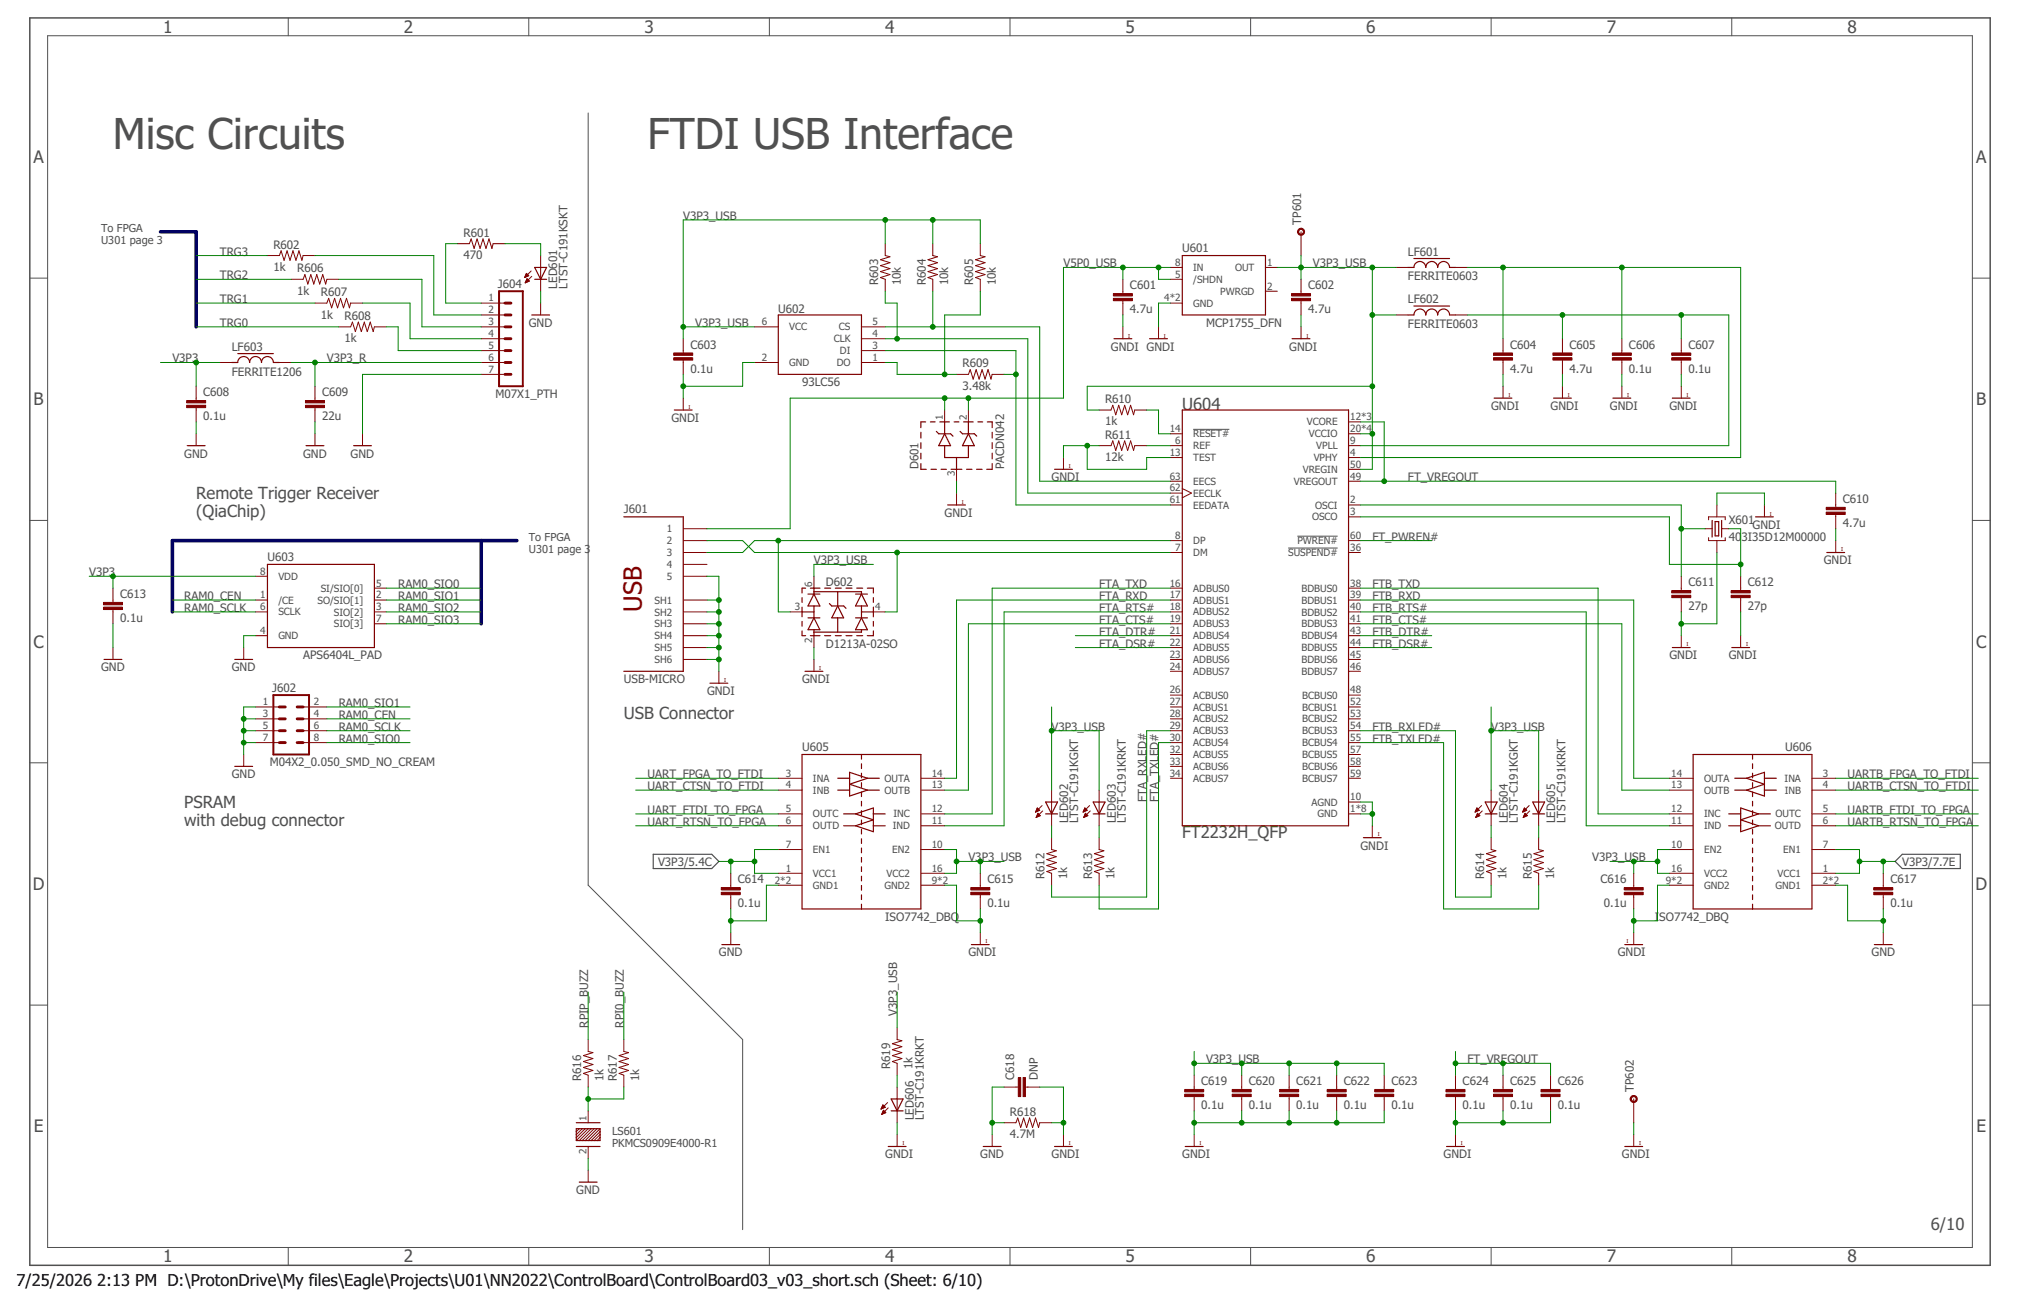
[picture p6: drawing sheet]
<svg xmlns="http://www.w3.org/2000/svg" width="432mm" height="279mm" viewBox="0 0 432 279" stroke-linecap="round" stroke-linejoin="round" font-family="sans-serif">
<path d="M6.4 3.8h419v266.7h-419z" fill="none" stroke="#505050" stroke-width=".32"/>
<g fill="none" stroke="#505050" stroke-width=".21">
<path d="M10.2 7.6h411.4v259.1h-411.4zM61.6 3.8v3.8M113 3.8v3.8M164.5 3.8v3.8M215.9 3.8v3.8M267.3 3.8v3.8M318.7 3.8v3.8M370.2 3.8v3.8M125.7 24.2v165l33 33v40.7M6.4 59.5h3.8M421.6 59.5h3.8M255.1 91.8h7.7"/>
<path d="M6.4 111.3h3.8M275.4 117.2h10.5M277.3 114.6h8.6M421.6 111.3h3.8M6.4 163.1h3.8M421.6 163.1h3.8M6.4 214.9h3.8M421.6 214.9h3.8M61.6 266.7v3.8M113 266.7v3.8M164.5 266.7v3.8M215.9 266.7v3.8"/>
<path d="M267.3 266.7v3.8M318.7 266.7v3.8M370.2 266.7v3.8"/>
</g>
<path d="M139.6 182.6h12.5l1.6 1.5-1.6 1.6h-12.5zM406.6 182.6h12.4v3.1h-12.4l-1.5-1.6z" fill="none" stroke="#505050" stroke-width=".25"/>
<g fill="none" stroke="#800000" stroke-width=".25">
<path d="M114.3 57.2h2.5l-1.2 2.5zM114.3 59.7h2.5M252.7 54.6h17.8v12.7h-17.8zM301 57.2h1.2a1.27 1.27 0 0 1 1.3-1.3 1.27 1.27 0 0 1 1.3 1.3 1.27 1.27 0 0 1 1.2-1.3 1.27 1.27 0 0 1 1.3 1.3 1.27 1.27 0 0 1 1.3-1.3 1.27 1.27 0 0 1 1.3 1.3h1.2M302.2 55.3h7.7M49.6 77.5h1.2a1.27 1.27 0 0 1 1.3-1.3 1.27 1.27 0 0 1 1.3 1.3 1.27 1.27 0 0 1 1.2-1.3 1.27 1.27 0 0 1 1.3 1.3 1.27 1.27 0 0 1 1.3-1.3 1.27 1.27 0 0 1 1.2 1.3h1.3M50.8 75.6h7.6M113.7 67.3h3.8M166.4 67.3h17.7v12.7h-17.7zM238.1 72.4h3.8M245.7 72.4h3.9M276.2 72.4h3.8"/>
<path d="M301 67.3h1.2a1.27 1.27 0 0 1 1.3-1.2 1.27 1.27 0 0 1 1.3 1.2 1.27 1.27 0 0 1 1.2-1.2 1.27 1.27 0 0 1 1.3 1.2 1.27 1.27 0 0 1 1.3-1.2 1.27 1.27 0 0 1 1.3 1.2h1.2M302.2 65.4h7.7M40 95.3h3.8M65.4 95.3h3.8M75.6 95.3h3.8M144.1 87.7h3.9M196.8 92.4v1.2M196.8 94.6v1.3M196.8 96.9v1.2M196.8 99.1v1.2h1.2M197.9 90.2h-1.1v1.2M198.9 90.2h1"/>
<path d="M200.2 92.2l.5 .5h2.5l.5 .5M200.9 90.2h2M201.9 92.7l1.3 2.6h-2.5zM201.9 90.2v2.5M201.9 95.3v2.5h5.1v-2.5M204 90.2h1M204.5 97.8v2.5M205.2 92.2l.5 .5h2.6l.5 .5M206 90.2h2M207 92.7l1.3 2.6h-2.6zM207 90.2v2.5M209 90.2h1.1"/>
<path d="M211.1 90.2h1v1.2M212.1 99.1v1.2h-1.2M212.1 92.4v1.2M212.1 94.6v1.3M212.1 96.9v1.2M252.7 87.7h35.6v88.8h-35.6zM319.4 85.1h3.8M332.1 85.1h3.8M344.8 85.1h3.8M357.5 85.1h3.8M133.3 110.5h12.7v33h-12.7M199 100.3h1.2"/>
<path d="M201.2 100.3h1.1M202.6 107.9h3.8M203.3 100.3h2.3M206.6 100.3h1.2M208.8 100.3h1.1M225.4 100.3h3.8M366 111.3v3.5M366.6 111.5h.8v3.1h-.8zM368 111.3v3.5M375.3 110.5h3.8M390.5 118.1h3.8M57.2 120.6h22.8v17.8h-22.8z"/>
<path d="M171.4 127.8v1M171.4 129.8v2M171.4 132.8v1.1M171.4 134.9v1h.8M171.4 130.8h2.6M172.2 125.7h-.8v1.1M172.7 132.1h2.6M172.7 127h2.6M173.2 135.9h2.1M173.2 125.7h2.1M174 126.5h10.1v.5M174 127l1.3 2.5h-2.6z"/>
<path d="M174 132.1l1.3 2.5h-2.6zM174 125.7v1.3M174 129.5v2.6M174 134.6v1.3M176.3 135.9h1.3M176.3 125.7h1.3M177.3 129l.5 .5h2.5l.5 .5M178.6 135.9h1.2M178.6 125.7h1.2M179.1 129.5l1.2 2.6h-2.5zM179.1 126.5v3M179.1 132.1v3"/>
<path d="M180.8 135.9h1.3M180.8 125.7h1.3M182.9 132.1h2.5M182.9 127h2.5M183.1 135.9h1.3M183.1 125.7h1.3M184.1 129.5v2.6M184.1 134.6v.5h-10.1M184.1 127l1.3 2.5h-2.5zM184.1 132.1l1.3 2.5h-2.5zM184.1 130.8h2.6M185.4 125.7h1.3v1.1"/>
<path d="M186.7 127.8v1M186.7 129.8v2M186.7 132.8v1.1M186.7 134.9v1h-1.3M357.5 138.4h3.8M370.2 138.4h3.8M22.2 141h3.9M50.2 141h3.8M151.8 146h3.8M172.1 143.5h3.8M50.2 163.8h3.8M171.4 161.3h25.4v33h-25.4z"/>
<path d="M179.1 168.9h2.5M179.1 166.4h2.5M180.3 176.5h2.6M180.3 174h2.6M182.9 174l3.8-1.3v5.1l-3.8-1.3M182.9 174l3.8 1.3-3.8 1.2M184.1 161.3v1M184.1 163.3v1M184.1 165.3v1M184.1 167.3v1M184.1 169.3v1M184.1 171.3v1"/>
<path d="M184.1 173.3v1M184.1 175.3v1M184.1 177.3v1M184.1 179.3v1M185.4 166.4l-3.8-1.3v5.1l3.8-1.3M185.4 166.4l-3.8 1.2 3.8 1.3M185.4 168.9h2.6M185.4 166.4h2.6M186.7 176.5h2.5M186.7 174h2.5M223.5 174h2.6M223.5 171.4h2.6l-1.3 2.6z"/>
<path d="M233.7 174h2.5M233.7 171.4h2.5l-1.3 2.6zM291.4 179.1h3.9M317.5 171.4h2.5l-1.3 2.6zM317.5 174h2.5M327.6 174h2.6M327.6 171.4h2.6l-1.3 2.6zM361.9 161.3h25.4v33h-25.4zM369.5 176.5h2.6M369.5 174h2.6M370.8 168.9h2.6M370.8 166.4h2.6"/>
<path d="M373.4 166.4l3.8-1.3v5.1l-3.8-1.3M373.4 166.4l3.8 1.2-3.8 1.3M374.6 161.3v1M374.6 163.3v1M374.6 165.3v1M374.6 167.3v1M374.6 169.3v1M374.6 171.3v1M374.6 173.3v1M374.6 175.3v1M374.6 177.3v1M374.6 179.3v1"/>
<path d="M375.9 176.5h2.5M375.9 174h2.5M375.9 174l-3.8-1.3v5.1l3.8-1.3M375.9 174l-3.8 1.3 3.8 1.2M377.2 168.9h2.5M377.2 166.4h2.5M184.1 181.3v1M184.1 183.3v1M184.1 185.3v1M184.1 187.3v1M184.1 189.3v1M184.1 191.3v1"/>
<path d="M184.1 193.3v1M374.6 181.3v1M374.6 183.3v1M374.6 185.3v1M374.6 187.3v1M374.6 189.3v1M374.6 191.3v1M374.6 193.3v1M154.3 201.9h3.8M207.6 201.9h3.9M347.3 201.9h3.8M400.7 201.9h3.8"/>
<path d="M190.5 234.9h2.5l-1.2 2.6zM190.5 237.5h2.5M123.2 240h5.1M123.2 245.1h5.1M123.2 241.3h5.1v2.5h-5.1zM123.8 252.7h3.8M189.9 245.1h3.8M210.2 245.1h3.8M225.4 245.1h3.8M253.4 245.1h3.8M309.2 245.1h3.8M347.3 245.1h3.8"/>
</g>
<g fill="none" stroke="#800000" stroke-width=".21">
<path d="M57.2 54.6h2.5l.4-1 .6 2 .7-2 .6 2 .6-2 .7 2 .6-2 .6 2 .3-1h2.5M62.3 59.7h2.5l.4-1 .6 2 .6-2 .7 2 .6-2 .6 2 .7-2 .6 2 .3-1h2.5M97.8 52.1h2.5l.4-1 .6 2 .7-2 .6 2 .7-2 .6 2 .6-2 .7 2 .2-1h2.5M112.2 59.3h.1M112.2 59.2h.3M112.3 59h.5M112.3 58.9h.7M112.4 58.8h.5M112.4 58.7h.4M112.5 58.5h.1M112.5 58.4l.5 .5-.9 .4zM112.5 59.9h.4"/>
<path d="M112.6 59.8h.2M112.6 59.6h.1M112.6 59.6l.6 .5-.9 .4zM113.5 57.9l-1.4 1.4M113.7 59.1l-1.4 1.4M115.6 54.6v7.7M189.2 52.1v2.5l1 .3-2 .6 2 .7-2 .6 2 .6-2 .7 2 .6-2 .6 1 .4v2.6M199.4 52.1v2.5l1 .3-2 .6 2 .7-2 .6 2 .6-2 .7 2 .6-2 .6 1 .4v2.6M209.5 52.1v2.5l1.1 .3-2.1 .6 2.1 .7-2.1 .6 2.1 .6-2.1 .7 2.1 .6-2.1 .6 1 .4v2.6M240 59.7v3.1M250.2 59.7h2.5M250.2 57.2h2.5"/>
<path d="M270.5 57.2h2.5M278.1 49.6v5M278.1 59.7v3.1M298.4 57.2h2.6M311.1 57.2h2.6M47 77.5h2.6M59.7 77.5h2.6M67.3 64.8h2.6l.4-1 .6 2 .6-2 .7 2 .6-2 .6 2 .7-2 .6 2 .3-1h2.5M72.4 69.9h2.6l.3-1 .7 2 .6-2 .6 2 .7-2 .6 2 .6-2 .7 2 .2-1h2.6M102.9 77.5h5M102.9 64.8h5M102.9 69.9h5"/>
<path d="M102.9 72.4h5M102.9 75h5M102.9 67.3h5M112.3 60.4h.2M112.4 60.2h.4M112.4 60.1h.7M112.5 60h.6M115.6 64.8v2.5M146 72.4v3.1M146 77v3M161.3 77.5h5.1M161.3 69.9h5.1"/>
<path d="M184.1 77.5h5.1M184.1 69.9h5.1M184.1 72.4h5.1M184.1 75h5.1M240 64.3v3M240 69.9v2.5M247.6 69.9v2.5M250.2 64.8h2.5M270.5 62.3h2.5M278.1 64.3v3M278.1 69.9v2.5M298.4 67.3h2.6"/>
<path d="M311.1 67.3h2.6M321.3 72.4v3.1M321.3 77v3M334 72.4v3.1M334 77v3M346.7 72.4v3.1M346.7 77v3M359.4 72.4v3.1M359.4 77v3M41.9 82.6v3M41.9 87.1v3.1M41.9 92.7v2.6"/>
<path d="M67.3 82.6v3M67.3 87.1v3.1M67.3 92.7v2.6M77.5 92.7v2.6M102.9 80h5M146 85.1v2.6M201.9 87.7v2.5M204.5 80h2.5l.4-1 .6 2 .7-2 .6 2 .6-2 .7 2 .6-2 .6 2 .3-1h2.5M207 87.7v2.5M227.3 97.8v2.5M234.9 95.3h2.6l.4-1 .6 2 .6-2 .7 2 .6-2 .6 2 .7-2 .6 2 .3-1h2.5M234.9 87.7h2.6l.4-1.1 .6 2.1 .6-2.1 .7 2.1 .6-2.1 .6 2.1 .7-2.1 .6 2.1 .3-1h2.5"/>
<path d="M250.2 97.8h2.5M250.2 95.3h2.5M250.2 92.7h2.5M288.3 97.8h2.5M288.3 95.3h2.5M288.3 92.7h2.5M288.3 90.2h2.5M321.3 82.6v2.5M334 82.6v2.5M346.7 82.6v2.5M359.4 82.6v2.5M146 118.1h5.1"/>
<path d="M146 115.6h5.1M146 113h5.1M204.5 100.3v2.6M204.5 105.4v2.5M250.2 102.9h2.5M250.2 105.4h2.5M250.2 107.9h2.5M250.2 118.1h2.5M250.2 115.6h2.5M252.7 104.4l2 1-2 1M288.3 102.9h2.5M288.3 100.3h2.5"/>
<path d="M288.3 107.9h2.5M288.3 110.5h2.5M288.3 118.1h2.5M288.3 115.6h2.5M364.5 113h1.5M365.2 111.1v-.6h3.6v.6M365.2 114.9v.7h3.6v-.7M367 107.9v2.6M367 115.6v2.5M368 113h1.5M377.2 107.9v2.6M392.4 105.4v3.1"/>
<path d="M392.4 110v3M392.4 115.6v2.5M24.2 125.7v3.1M24.2 130.3v3M24.2 138.4v2.6M52.1 138.4v2.6M54.6 123.2h2.6M54.6 128.3h2.6M54.6 135.9h2.6M54.6 130.8h2.6M80 128.3h2.6M80 125.7h2.6"/>
<path d="M80 130.8h2.6M80 133.3h2.6M146 123.2h5.1M146 128.3h5.1M146 135.9h5.1M146 130.8h5.1M146 133.3h5.1M146 138.4h5.1M146 120.6h5.1M168.9 130.8h2.5M174 123.2v2.5M174 135.9v2.5"/>
<path d="M186.7 130.8h2.5M250.2 128.3h2.5M250.2 135.9h2.5M250.2 125.7h2.5M250.2 130.8h2.5M250.2 133.3h2.5M250.2 138.4h2.5M288.3 128.3h2.5M288.3 135.9h2.5M288.3 125.7h2.5M288.3 130.8h2.5M288.3 133.3h2.5"/>
<path d="M288.3 138.4h2.5M359.4 123.2v3M359.4 127.8v3M359.4 135.9v2.5M372.1 123.2v3M372.1 127.8v3M372.1 135.9v2.5M54.6 151.1h5.1M54.6 153.7h5.1M54.6 156.2h5.1M54.6 158.7h5.1M64.8 151.1h5.1"/>
<path d="M64.8 153.7h5.1M64.8 156.2h5.1M64.8 158.7h5.1M146 141h5.1M153.7 143.5v2.5M174 141v2.5M250.2 151.1h2.5M250.2 153.7h2.5M250.2 156.2h2.5M250.2 158.7h2.5M250.2 141h2.5M250.2 143.5h2.5"/>
<path d="M250.2 148.6h2.5M288.3 151.1h2.5M288.3 153.7h2.5M288.3 156.2h2.5M288.3 158.7h2.5M288.3 141h2.5M288.3 143.5h2.5M288.3 148.6h2.5M52.1 161.3v2.5M166.4 174h5M166.4 166.4h5M166.4 168.9h5"/>
<path d="M166.4 176.5h5M196.8 174h5.1M196.8 166.4h5.1M196.8 168.9h5.1M196.8 176.5h5.1M221.4 173.5h.2M221.4 173.4h.5M221.5 173.3h.6M221.5 174.7h.1M221.6 173.1h.6M221.6 174.6h.2M221.6 174.5h.5"/>
<path d="M221.6 173h.4M221.7 172.9h.2M221.7 174.3h.7M221.7 172.8h.1M221.7 174.2h.5M221.7 172.7l.5 .5-.8 .4zM221.8 174.1h.3M221.8 174h.2M221.9 173.9h.1M221.9 173.9l-.4 .9M221.9 173.9l.5 .5-.9 .4M222.8 172.2l-1.4 1.4"/>
<path d="M222.9 173.4l-1.4 1.4M224.8 179.1v2.5l1 .3-2 .6 2 .6-2 .7 2 .6-2 .6 2 .7-2 .6 1 .4v2.5M224.8 168.9v7.6M231.6 173.5h.2M231.6 173.4h.4M231.6 174.7h.1M231.7 173.3h.6M231.7 173.1h.6M231.7 174.6h.3M231.8 174.5h.5M231.8 173h.4M231.8 172.9h.3"/>
<path d="M231.8 174.3h.7M231.9 172.8h.1M231.9 174.2h.5M231.9 172.7l.5 .5-.9 .4zM231.9 174.1h.4M232 174h.2M232 173.9h.1M232 173.9l-.4 .9M232 173.9l.5 .5-.9 .4M232.9 172.2l-1.4 1.4M233 173.4l-1.4 1.4M234.9 179.1v2.5l1.1 .3-2.1 .6 2.1 .6-2.1 .7 2.1 .6-2.1 .6 2.1 .7-2.1 .6 1 .4v2.5"/>
<path d="M234.9 168.9v7.6M250.2 161.3h2.5M250.2 163.8h2.5M250.2 166.4h2.5M288.3 174h2.5M288.3 171.4h2.5M288.3 161.3h2.5M288.3 163.8h2.5M288.3 166.4h2.5M293.3 176.5v2.6M315.4 173.5h.2M315.4 173.4h.4"/>
<path d="M315.5 173.3h.6M315.5 174.7h.1M315.5 174.6h.3M315.5 173.1h.6M315.6 173h.4M315.6 174.5h.5M315.6 172.9h.3M315.6 174.3h.7M315.7 172.8h.1M315.7 174.2h.5M315.7 172.7l.5 .5-.9 .4zM315.7 174.1h.4"/>
<path d="M315.8 174h.2M315.8 173.9l-.4 .9M315.8 173.9l.5 .5-.9 .4M315.8 173.9h.1M316.7 172.2l-1.4 1.4M316.8 173.4l-1.4 1.4M318.7 179.1v2.5l1.1 .3-2.1 .6 2.1 .6-2.1 .7 2.1 .6-2.1 .6 2.1 .7-2.1 .6 1 .4v2.5M318.7 168.9v7.6M325.5 173.5h.2M325.6 173.4h.4M325.6 173.3h.7M325.6 174.7h.1"/>
<path d="M325.7 174.6h.3M325.7 173.1h.6M325.7 173h.5M325.7 174.5h.6M325.8 172.9h.3M325.8 174.3h.7M325.8 172.8h.1M325.8 174.2h.6M325.9 172.7l.5 .5-.9 .4zM325.9 174.1h.3M325.9 174h.2M326 173.9h.1"/>
<path d="M326 173.9l-.4 .9M326 173.9l.5 .5-.9 .4M326.9 172.2l-1.4 1.4M327 173.4l-1.4 1.4M328.9 179.1v2.5l1 .3-2 .6 2 .6-2 .7 2 .6-2 .6 2 .7-2 .6 1 .4v2.5M328.9 168.9v7.6M356.8 174h5.1M356.8 166.4h5.1M356.8 168.9h5.1M356.8 176.5h5.1M387.3 174h5.1M387.3 166.4h5.1"/>
<path d="M387.3 168.9h5.1M387.3 176.5h5.1M156.2 186.7v3M156.2 191.3v3M156.2 199.4v2.5M166.4 181.6h5M166.4 186.7h5M166.4 189.2h5M196.8 181.6h5.1M196.8 186.7h5.1M196.8 189.2h5.1M209.5 186.7v3"/>
<path d="M209.5 191.3v3M209.5 199.4v2.5M349.2 186.7v3M349.2 191.3v3M349.2 199.4v2.5M356.8 181.6h5.1M356.8 186.7h5.1M356.8 189.2h5.1M387.3 181.6h5.1M387.3 186.7h5.1M387.3 189.2h5.1M402.6 186.7v3"/>
<path d="M402.6 191.3v3M402.6 199.4v2.5M191.8 219.7v2.5l1 .3-2 .6 2 .7-2 .6 2 .6-2 .7 2 .6-2 .6 1 .4v2.5M125.7 222.2v2.6l1 .2-2 .7 2 .6-2 .6 2 .7-2 .6 2 .6-2 .7 1 .3v2.6M125.7 237.5v2.5M133.3 222.2v2.6l1.1 .2-2.1 .7 2.1 .6-2.1 .6 2.1 .7-2.1 .6 2.1 .6-2.1 .7 1 .3v2.6M188.3 237.1h.1M188.4 237h.3M188.4 236.8h.6M188.5 236.7h.7M188.5 238.2h.1M188.6 236.6h.5"/>
<path d="M188.6 238h.3M188.6 237.9h.6M188.6 236.5h.4M188.7 236.3h.2M188.7 237.8h.6M188.7 236.2h.1M188.7 237.7h.5M188.8 237.6h.3M188.8 237.4h.1M188.8 237.3l.6 .5-.9 .4zM189.2 236.7l-.5-.5-.4 .9M189.2 236.7l-.9 .4"/>
<path d="M189.7 235.7l-1.4 1.4M189.9 236.8l-1.4 1.4M191.8 232.4v7.6M214.6 232.4h3.1M219.2 232.4h3M255.3 229.8v3.1M255.3 234.4v3.1M265.4 229.8v3.1M265.4 234.4v3.1M275.6 229.8v3.1M275.6 234.4v3.1M285.7 229.8v3.1"/>
<path d="M285.7 234.4v3.1M295.9 229.8v3.1M295.9 234.4v3.1M311.1 229.8v3.1M311.1 234.4v3.1M321.3 229.8v3.1M321.3 234.4v3.1M331.4 229.8v3.1M331.4 234.4v3.1M349.2 234.9v5.1M123.8 241.3l-.6 .6M124.5 241.3l-1.3 1.2"/>
<path d="M125.1 241.3l-1.9 1.9M125.7 241.3l-2.5 2.5M125.7 245.1v2.5M125.7 250.2v2.5M126.4 241.3l-2.6 2.5M127 241.3l-2.5 2.5M127.6 241.3l-2.5 2.5M128.3 241.3l-2.6 2.5M128.3 241.9l-1.9 1.9M128.3 242.5l-1.3 1.3M128.3 243.2l-.7 .6M191.8 242.5v2.6"/>
<path d="M212.1 242.5v2.6M214.6 240h2.6l.4-1 .6 2 .6-2 .7 2 .6-2 .6 2 .7-2 .6 2 .2-1h2.6M227.3 242.5v2.6M255.3 242.5v2.6M311.1 242.5v2.6M349.2 242.5v2.6"/>
</g>
<g fill="#800000" stroke="#800000" stroke-width=".21">
<path d="M22.1 129.8h4.1v.5h-4.1z"/>
<path d="M22.1 128.8h4.1v.5h-4.1z"/>
<path d="M65.3 86.6h4.1v.5h-4.1z"/>
<path d="M65.3 85.6h4.1v.5h-4.1z"/>
<path d="M39.9 86.6h4.1v.5h-4.1z"/>
<path d="M39.9 85.6h4.1v.5h-4.1z"/>
<path d="M144 76.5h4.1v.5h-4.1z"/>
<path d="M144 75.5h4.1v.5h-4.1z"/>
<path d="M319.3 76.5h4v.5h-4z"/>
<path d="M319.3 75.5h4v.5h-4z"/>
<path d="M332 76.5h4v.5h-4z"/>
<path d="M332 75.5h4v.5h-4z"/>
<path d="M344.7 76.5h4v.5h-4z"/>
<path d="M344.7 75.5h4v.5h-4z"/>
<path d="M357.4 76.5h4v.5h-4z"/>
<path d="M357.4 75.5h4v.5h-4z"/>
<path d="M390.4 109.5h4v.5h-4z"/>
<path d="M390.4 108.5h4v.5h-4z"/>
<path d="M357.4 127.3h4v.5h-4z"/>
<path d="M357.4 126.2h4v.5h-4z"/>
<path d="M370.1 127.3h4v.5h-4z"/>
<path d="M370.1 126.2h4v.5h-4z"/>
<path d="M253.2 233.9h4.1v.5h-4.1z"/>
<path d="M253.2 232.9h4.1v.5h-4.1z"/>
<path d="M263.4 233.9h4.1v.5h-4.1z"/>
<path d="M263.4 232.9h4.1v.5h-4.1z"/>
<path d="M273.5 233.9h4.1v.5h-4.1z"/>
<path d="M273.5 232.9h4.1v.5h-4.1z"/>
<path d="M283.7 233.9h4.1v.5h-4.1z"/>
<path d="M283.7 232.9h4.1v.5h-4.1z"/>
<path d="M293.9 233.9h4v.5h-4z"/>
<path d="M293.9 232.9h4v.5h-4z"/>
<path d="M309.1 233.9h4.1v.5h-4.1z"/>
<path d="M309.1 232.9h4.1v.5h-4.1z"/>
<path d="M319.3 233.9h4v.5h-4z"/>
<path d="M319.3 232.9h4v.5h-4z"/>
<path d="M329.4 233.9h4.1v.5h-4.1z"/>
<path d="M329.4 232.9h4.1v.5h-4.1z"/>
<path d="M207.5 190.8h4.1v.5h-4.1z"/>
<path d="M207.5 189.7h4.1v.5h-4.1z"/>
<path d="M154.2 190.8h4v.5h-4z"/>
<path d="M154.2 189.7h4v.5h-4z"/>
<path d="M218.7 230.4h.5v4h-.5z"/>
<path d="M217.7 230.4h.5v4h-.5z"/>
<path d="M347.2 190.8h4.1v.5h-4.1z"/>
<path d="M347.2 189.7h4.1v.5h-4.1z"/>
<path d="M400.5 190.8h4.1v.5h-4.1z"/>
<path d="M400.5 189.7h4.1v.5h-4.1z"/>
<path d="M276.1 63.8h4v.5h-4z"/>
<path d="M276.1 62.8h4v.5h-4z"/>
<path d="M238 63.8h4.1v.5h-4.1z"/>
<path d="M238 62.8h4.1v.5h-4.1z"/>
</g>
<g fill="none" stroke="#800000" stroke-width=".61">
<path d="M107.9 69.9h1.3M107.9 67.3h1.3M107.9 64.8h1.3M107.9 72.4h1.3M107.9 75h1.3M107.9 77.5h1.3M107.9 80h1.3M59.7 156.2h1.3M59.7 153.7h1.3M59.7 151.1h1.3M59.7 158.7h1.3M63.5 156.2h1.3"/>
<path d="M63.5 153.7h1.3M63.5 151.1h1.3M63.5 158.7h1.3"/>
</g>
<path d="M106.7 62.3h5.1v20.3h-5.1zM58.4 148.6h7.7v12.7h-7.7z" fill="none" stroke="#800000" stroke-width=".42"/>
<g fill="#800000" stroke="#800000" stroke-width=".21">
<path d="M277.5 49.1a.76 .76 0 0 1 1.3 .1 .76 .76 0 0 1-.5 1.1 .76 .76 0 0 1-1-.7h.3a.51 .51 0 0 1 .7-.6 .51 .51 0 0 1 .2 .9 .51 .51 0 0 1-.9-.2v-.1h-.3z" fill-rule="evenodd"/>
<path d="M348.7 234.4a.76 .76 0 0 1 1.2 .1 .76 .76 0 0 1-.5 1.2 .76 .76 0 0 1-.9-.8h.2a.51 .51 0 0 1 .7-.5 .51 .51 0 0 1 .2 .9 .51 .51 0 0 1-.8-.2l-.1-.2h-.2z" fill-rule="evenodd"/>
</g>
<path d="M34.3 49.6h7.6v20.3M102.9 115.6v17.7M110.5 115.6h-73.6v15.2" fill="none" stroke="#000080" stroke-width=".76"/>
<g fill="none" stroke="#008000" stroke-width=".21">
<path d="M41.9 59.7h20.4M41.9 54.6h15.3M67.3 54.6h25.4v12.7h10.2M72.4 59.7h17.8v10.2h12.7M97.8 52.1h-2.5v12.7h7.6M107.9 52.1h7.7v2.5M189.2 47v5.1M199.4 47v5.1M209.5 52.1v-5.1h-63.5v25.4M240 57.2v2.5M247.6 57.2v2.5h2.6M250.2 57.2h-22.9v27.9h-58.4v27.9h-17.8"/>
<path d="M273 57.2h25.4M278.1 54.6v5.1M293.3 57.2v43.1h-2.5M313.7 57.2h58.4v40.6h-81.3M321.3 57.2v15.2M346.7 57.2v15.2M34.3 77.5h12.7M41.9 77.5v5.1M41.9 64.8h25.4M41.9 69.9h30.5M62.3 77.5h40.6M67.3 77.5v5.1"/>
<path d="M77.5 64.8h10.2v7.6h15.2M82.6 69.9h2.5v5.1h17.8M115.6 62.3v2.5M146 69.9h15.3M161.3 77.5h-2.6v5.1h-12.7M189.2 77.5h2.6v2.5h12.7M189.2 62.3v2.5h2.6v7.6M189.2 69.9h33v33h28M189.2 75h28v32.9h33M189.2 72.4h30.5v33h30.5M199.4 62.3v7.6M209.5 62.3v5h-7.6v12.7"/>
<path d="M240 67.3v2.6M250.2 64.8h-2.6v5.1M278.1 67.3v2.6M293.3 67.3h5.1M313.7 67.3h55.8v28h-78.7M334 67.3v5.1M359.4 67.3v5.1M41.9 90.2v2.5M67.3 90.2v2.5M102.9 80h-25.4v12.7M146 80v5.1M201.9 85.1v2.6"/>
<path d="M207 85.1v2.6M214.6 80h2.6M232.4 95.3v5h12.7v-2.5h5.1M234.9 95.3h-7.6v2.5M245.1 87.7h2.5v5h2.6M245.1 95.3h5.1M290.8 92.7h2.5M290.8 90.2h5.1v12.7M293.3 82.6h-60.9v5.1h2.5M321.3 80v2.6M334 80v2.6M346.7 80v2.6"/>
<path d="M359.4 80v2.6M151.1 115.6h7.6l2.6 2.5h88.9M166.4 115.6v15.2h2.5M191.8 118.1v12.7h-2.6M204.5 102.9v2.5M250.2 115.6h-88.9l-2.6 2.5h-7.6M290.8 102.9h101.6v2.5M290.8 107.9h68.6v15.3M290.8 110.5h66v10.1h15.3M290.8 115.6h15.2M359.4 113h5.1M367 118.1v15.2h-7.6"/>
<path d="M367 107.9v-2.5h10.2v2.5M369.5 113h2.6v10.2M392.4 113v2.6M19.1 123.2h35.5M24.2 123.2v2.5M24.2 133.3v5.1M36.9 128.3h17.7M36.9 130.8h17.7M54.6 135.9h-2.5v2.5M82.6 128.3h20.3M82.6 130.8h20.3M82.6 125.7h20.3"/>
<path d="M82.6 133.3h20.3M151.1 135.9h2.6M151.1 123.2h2.6v20.3M151.1 128.3h2.6M151.1 130.8h2.6M151.1 133.3h2.6M151.1 138.4h2.6M174 138.4v2.6M186.7 120.6h-12.7v2.6M229.9 135.9h20.3M229.9 138.4h20.3M250.2 125.7h-38.1v48.3h-10.2"/>
<path d="M250.2 128.3h-45.7v38.1h-2.6M250.2 130.8h-35.6v45.7h-12.7M250.2 133.3h-43.2v35.6h-5.1M290.8 135.9h15.2M290.8 128.3h58.4v38.1h7.6M290.8 130.8h48.3v45.7h17.7M290.8 125.7h50.8v48.3h15.2M290.8 133.3h55.9v35.6h10.1M290.8 138.4h15.2M359.4 130.8v5.1M372.1 130.8v5.1M52.1 153.7h2.5"/>
<path d="M52.1 156.2h2.5M52.1 158.7h2.5M54.6 151.1h-2.5v10.2M69.9 151.1h17.8M69.9 153.7h17.8M69.9 156.2h17.8M69.9 158.7h17.8M151.1 141h2.6M224.8 156.2h10.1v12.7M224.8 151.1v17.8M250.2 156.2h-5.1v35.6h-20.3v-2.6M250.2 158.7h-2.6v35.6h-12.7v-5.1"/>
<path d="M290.8 156.2h20.3v35.6h7.6v-2.6M290.8 158.7h17.8v35.6h20.3v-5.1M318.7 156.2h10.2v12.7M318.7 151.1v17.8M135.9 174h30.5M135.9 166.4h30.5M135.9 176.5h30.5M135.9 168.9h30.5M224.8 176.5v2.6M234.9 176.5v2.6M290.8 171.4h2.5v5.1M290.8 174h2.5"/>
<path d="M318.7 176.5v2.6M328.9 176.5v2.6M392.4 174h30.5M392.4 166.4h30.5M392.4 176.5h30.5M392.4 168.9h30.5M153.7 184.1h7.6M156.2 184.1v2.6M156.2 194.3v5.1M166.4 189.2h-2.6v7.6h-7.6M166.4 181.6h-5.1v5.1h5.1M201.9 189.2h2.6v7.6h5"/>
<path d="M201.9 181.6h2.6v5.1h-2.6M204.5 184.1h10.1M209.5 184.1v2.6M209.5 194.3v5.1M344.1 184.1h10.2M349.2 184.1v2.6M349.2 194.3v5.1M356.8 189.2h-2.5v7.6h-5.1M356.8 181.6h-2.5v5.1h2.5M392.4 189.2h2.5v7.6h7.7M392.4 181.6h5.1v5.1h-5.1M397.5 184.1h7.6"/>
<path d="M402.6 184.1v2.6M402.6 194.3v5.1M125.7 212.1v10.1M133.3 212.1v10.1M191.8 212.1v7.6M125.7 232.4v5.1M133.3 232.4v2.5h-7.6M191.8 229.8v2.6M214.6 232.4h-2.5v10.1M222.2 232.4h5.1v10.1M255.3 224.8v5M255.3 237.5v5"/>
<path d="M255.3 227.3h40.6v2.5M265.4 227.3v2.5M265.4 237.5v2.5M275.6 227.3v2.5M275.6 237.5v2.5M285.7 227.3v2.5M285.7 237.5v2.5M295.9 237.5v2.5h-40.6M311.1 227.3h20.3v2.5M311.1 224.8v5M311.1 237.5v5M321.3 227.3v2.5"/>
<path d="M321.3 237.5v2.5M331.4 237.5v2.5h-20.3M125.7 247.6v2.6M191.8 240v2.5M212.1 240h2.5M224.8 240h2.5M349.2 240v2.5"/>
</g>
<g fill="#008000" stroke="#008000" stroke-width=".21">
<circle cx="52.1" cy="153.7" r=".51"/>
<circle cx="52.1" cy="156.2" r=".51"/>
<circle cx="52.1" cy="158.7" r=".51"/>
<circle cx="156.2" cy="196.8" r=".51"/>
<circle cx="212.1" cy="240" r=".51"/>
<circle cx="402.6" cy="196.8" r=".51"/>
<circle cx="24.2" cy="123.2" r=".51"/>
<circle cx="41.9" cy="77.5" r=".51"/>
<circle cx="161.3" cy="184.1" r=".51"/>
<circle cx="156.2" cy="184.1" r=".51"/>
<circle cx="397.5" cy="184.1" r=".51"/>
<circle cx="402.6" cy="184.1" r=".51"/>
<circle cx="67.3" cy="77.5" r=".51"/>
<circle cx="125.7" cy="234.9" r=".51"/>
<circle cx="199.4" cy="69.9" r=".51"/>
<circle cx="191.8" cy="72.4" r=".51"/>
<circle cx="201.9" cy="80" r=".51"/>
<circle cx="217.2" cy="80" r=".51"/>
<circle cx="293.3" cy="57.2" r=".51"/>
<circle cx="293.3" cy="92.7" r=".51"/>
<circle cx="293.3" cy="67.3" r=".51"/>
<circle cx="293.3" cy="82.6" r=".51"/>
<circle cx="278.1" cy="57.2" r=".51"/>
<circle cx="146" cy="69.9" r=".51"/>
<circle cx="189.2" cy="47" r=".51"/>
<circle cx="199.4" cy="47" r=".51"/>
<circle cx="255.3" cy="227.3" r=".51"/>
<circle cx="285.7" cy="227.3" r=".51"/>
<circle cx="275.6" cy="227.3" r=".51"/>
<circle cx="265.4" cy="227.3" r=".51"/>
<circle cx="318.7" cy="156.2" r=".51"/>
<circle cx="224.8" cy="156.2" r=".51"/>
<circle cx="209.5" cy="184.1" r=".51"/>
<circle cx="204.5" cy="184.1" r=".51"/>
<circle cx="349.2" cy="184.1" r=".51"/>
<circle cx="354.3" cy="184.1" r=".51"/>
<circle cx="295.9" cy="102.9" r=".51"/>
<circle cx="311.1" cy="227.3" r=".51"/>
<circle cx="321.3" cy="227.3" r=".51"/>
<circle cx="334" cy="67.3" r=".51"/>
<circle cx="359.4" cy="67.3" r=".51"/>
<circle cx="321.3" cy="57.2" r=".51"/>
<circle cx="346.7" cy="57.2" r=".51"/>
<circle cx="359.4" cy="113" r=".51"/>
<circle cx="372.1" cy="120.6" r=".51"/>
<circle cx="146" cy="82.6" r=".51"/>
<circle cx="232.4" cy="95.3" r=".51"/>
<circle cx="359.4" cy="133.3" r=".51"/>
<circle cx="293.3" cy="174" r=".51"/>
<circle cx="255.3" cy="240" r=".51"/>
<circle cx="285.7" cy="240" r=".51"/>
<circle cx="275.6" cy="240" r=".51"/>
<circle cx="265.4" cy="240" r=".51"/>
<circle cx="311.1" cy="240" r=".51"/>
<circle cx="321.3" cy="240" r=".51"/>
<circle cx="209.5" cy="196.8" r=".51"/>
<circle cx="227.3" cy="240" r=".51"/>
<circle cx="153.7" cy="130.8" r=".51"/>
<circle cx="153.7" cy="133.3" r=".51"/>
<circle cx="153.7" cy="135.9" r=".51"/>
<circle cx="153.7" cy="138.4" r=".51"/>
<circle cx="153.7" cy="128.3" r=".51"/>
<circle cx="153.7" cy="141" r=".51"/>
<circle cx="349.2" cy="196.8" r=".51"/>
<circle cx="240" cy="57.2" r=".51"/>
<circle cx="247.6" cy="57.2" r=".51"/>
<circle cx="201.9" cy="85.1" r=".51"/>
<circle cx="207" cy="85.1" r=".51"/>
<circle cx="166.4" cy="115.6" r=".51"/>
<circle cx="191.8" cy="118.1" r=".51"/>
</g>
<g font-size="9.1" fill="#505050">
<text x="24.1" y="31.8">Misc Circuits</text>
<text x="138.4" y="31.8">FTDI USB Interface</text>
</g>
<text font-size="5.4" fill="#800000" x="137.2" y="130.8" transform="rotate(-90 137.2 130.8)">USB</text>
<g font-size="3.7" fill="#505050">
<text x="34.9" y="7">1</text>
<text x="86.3" y="7">2</text>
<text x="137.8" y="7">3</text>
<text x="189.2" y="7">4</text>
<text x="240.6" y="7">5</text>
<text x="292" y="7">6</text>
<text x="343.5" y="7">7</text>
<text x="394.9" y="7">8</text>
<text x="7.2" y="34.8">A</text>
<text x="422.4" y="34.8">A</text>
<text x="7.2" y="86.6">B</text>
<text x="422.4" y="86.6">B</text>
<text x="7.2" y="138.5">C</text>
<text x="422.4" y="138.5">C</text>
<text x="7" y="190.3">D</text>
<text x="422.3" y="190.3">D</text>
<text x="7.2" y="242.1">E</text>
<text x="422.5" y="242.1">E</text>
<text x="34.9" y="269.9">1</text>
<text x="86.3" y="269.9">2</text>
<text x="137.8" y="269.9">3</text>
<text x="189.2" y="269.9">4</text>
<text x="240.6" y="269.9">5</text>
<text x="292" y="269.9">6</text>
<text x="343.5" y="269.9">7</text>
<text x="394.9" y="269.9">8</text>
</g>
<g font-size="3.6" fill="#505050">
<text x="252.7" y="87.6">U604</text>
<text x="41.9" y="106.7">Remote Trigger Receiver</text>
<text x="41.9" y="110.5">(QiaChip)</text>
<text x="133.4" y="153.7">USB Connector</text>
<text x="39.4" y="172.7">PSRAM</text>
<text x="39.4" y="176.5">with debug connector</text>
<text x="252.7" y="179.1">FT2232H_QFP</text>
<text x="412.7" y="262.9">6/10</text>
</g>
<g font-size="3.5">
<text x="3.5" y="274.9">7/25/2026</text>
<text x="20.8" y="274.9">2:13 PM D:\ProtonDrive\My files\Eagle\Projects\U01\NN2022\ControlBoard\ControlBoard03_v03_short.sch (Sheet: 6/10)</text>
</g>
<g font-size="2.5" fill="#505050">
<text x="146.1" y="47">V3P3_USB</text>
<text x="58.4" y="53.1">R602</text>
<text x="99.1" y="50.6">R601</text>
<text x="252.7" y="53.9">U601</text>
<text x="278.1" y="48" transform="rotate(-90 278.1 48)">TP601</text>
<text x="47" y="59.7">TRG2</text>
<text x="47" y="54.6">TRG3</text>
<text x="58.4" y="57.9">1k</text>
<text x="63.5" y="58.2">R606</text>
<text x="99.1" y="55.4">470</text>
<text x="227.3" y="57.2">V5P0_USB</text>
<text x="280.7" y="57.2">V3P3_USB</text>
<text x="301" y="60">FERRITE0603</text>
<text x="301" y="54.6">LF601</text>
<text x="47" y="64.8">TRG1</text>
<text x="63.5" y="63">1k</text>
<text x="68.6" y="63.3">R607</text>
<text x="106.4" y="61.5">J604</text>
<text x="119.1" y="61.7" transform="rotate(-90 119.1 61.7)">LED601</text>
<text x="121.3" y="61.7" transform="rotate(-90 121.3 61.7)">LTST-C191KSKT</text>
<text x="187.7" y="61" transform="rotate(-90 187.7 61)">R603</text>
<text x="192.5" y="61" transform="rotate(-90 192.5 61)">10k</text>
<text x="197.9" y="61" transform="rotate(-90 197.9 61)">R604</text>
<text x="202.7" y="61" transform="rotate(-90 202.7 61)">10k</text>
<text x="208" y="61" transform="rotate(-90 208 61)">R605</text>
<text x="212.8" y="61" transform="rotate(-90 212.8 61)">10k</text>
<text x="241.5" y="61.9">C601</text>
<text x="279.6" y="61.9">C602</text>
<text x="301" y="64.8">LF602</text>
<text x="47" y="69.9">TRG0</text>
<text x="68.6" y="68.1">1k</text>
<text x="73.7" y="68.4">R608</text>
<text x="113" y="69.9">GND</text>
<text x="148.6" y="69.9">V3P3_USB</text>
<text x="166.4" y="66.8">U602</text>
<text x="241.5" y="66.9">4.7u</text>
<text x="257.8" y="69.9">MCP1755_DFN</text>
<text x="279.6" y="66.9">4.7u</text>
<text x="301" y="70.1">FERRITE0603</text>
<text x="36.8" y="77.5">V3P3</text>
<text x="49.5" y="74.9">LF603</text>
<text x="69.9" y="77.5">V3P3_R</text>
<text x="73.7" y="73.2">1k</text>
<text x="147.6" y="74.6">C603</text>
<text x="237.5" y="74.9">GNDI GNDI</text>
<text x="275.6" y="74.9">GNDI</text>
<text x="322.8" y="74.6">C604</text>
<text x="335.5" y="74.6">C605</text>
<text x="348.2" y="74.6">C606</text>
<text x="360.9" y="74.6">C607</text>
<text x="49.5" y="80.3">FERRITE1206</text>
<text x="147.6" y="79.6">0.1u</text>
<text x="171.5" y="82.6">93LC56</text>
<text x="205.7" y="83.3">3.48k</text>
<text x="205.7" y="78.5">R609</text>
<text x="322.8" y="79.6">4.7u</text>
<text x="335.5" y="79.6">4.7u</text>
<text x="348.2" y="79.6">0.1u</text>
<text x="360.9" y="79.6">0.1u</text>
<text x="43.5" y="89.8">0.1u</text>
<text x="43.5" y="84.7">C608</text>
<text x="68.8" y="89.8">22u</text>
<text x="68.8" y="84.7">C609</text>
<text x="105.9" y="85.1">M07X1_PTH</text>
<text x="236.2" y="86.1">R610</text>
<text x="318.8" y="87.6">GNDI</text>
<text x="331.5" y="87.6">GNDI</text>
<text x="344.2" y="87.6">GNDI</text>
<text x="356.8" y="87.6">GNDI</text>
<text x="143.5" y="90.2">GNDI</text>
<text x="236.2" y="90.9">1k</text>
<text x="236.2" y="93.8">R611</text>
<text x="39.4" y="97.8">GND</text>
<text x="64.8" y="97.8">GND</text>
<text x="74.9" y="97.8">GND</text>
<text x="196.3" y="100.3" transform="rotate(-90 196.3 100.3)">D601</text>
<text x="214.6" y="100.3" transform="rotate(-90 214.6 100.3)">PACDN042</text>
<text x="236.2" y="98.6">12k</text>
<text x="224.8" y="102.9">GNDI</text>
<text x="301" y="102.9">FT_VREGOUT</text>
<text x="393.9" y="107.6">C610</text>
<text x="133.4" y="109.7">J601</text>
<text x="201.9" y="110.5">GNDI</text>
<text x="369.5" y="112">X601</text>
<text x="374.6" y="113">GNDI</text>
<text x="393.9" y="112.7">4.7u</text>
<text x="57.2" y="119.9">U603</text>
<text x="293.4" y="115.6">FT_PWREN#</text>
<text x="369.5" y="115.6">40</text>
<text x="372.3" y="115.6">3I35D12M00000</text>
<text x="19.1" y="123.2">V3P3</text>
<text x="85.1" y="125.7">RAM0_SIO0</text>
<text x="174" y="120.7">V3P3_USB</text>
<text x="176.5" y="125.2">D602</text>
<text x="234.9" y="125.7">FTA_TXD</text>
<text x="293.4" y="125.7">FTB_TXD</text>
<text x="360.9" y="125.4">C611</text>
<text x="373.6" y="125.4">C612</text>
<text x="389.9" y="120.7">GNDI</text>
<text x="25.7" y="127.9">C613</text>
<text x="39.4" y="128.3">RAM0_CEN</text>
<text x="39.4" y="130.8">RAM0_SCLK</text>
<text x="85.1" y="128.3">RAM0_SIO1</text>
<text x="85.1" y="130.8">RAM0_SIO2</text>
<text x="234.9" y="128.3">FTA_RXD</text>
<text x="234.9" y="130.8">FTA_RTS#</text>
<text x="293.4" y="128.3">FTB_RXD</text>
<text x="293.4" y="130.8">FTB_RTS#</text>
<text x="360.9" y="130.4">27p</text>
<text x="373.6" y="130.4">27p</text>
<text x="25.7" y="133">0.1u</text>
<text x="85.1" y="133.4">RAM0_SIO3</text>
<text x="234.9" y="133.4">FTA_CTS#</text>
<text x="234.9" y="135.9">FTA_DTR#</text>
<text x="293.4" y="135.9">FTB_DTR#</text>
<text x="293.4" y="133.4">FTB_CTS#</text>
<text x="21.6" y="143.5">GND</text>
<text x="49.5" y="143.5">GND</text>
<text x="64.8" y="141">APS6404L_PAD</text>
<text x="176.5" y="138.4">D1213A-02SO</text>
<text x="234.9" y="138.4">FTA_DSR#</text>
<text x="293.4" y="138.4">FTB_DSR#</text>
<text x="356.8" y="141">GNDI</text>
<text x="369.5" y="141">GNDI</text>
<text x="58.2" y="147.8">J602</text>
<text x="133.4" y="146.1">USB-MICRO</text>
<text x="151.1" y="148.6">GNDI</text>
<text x="171.5" y="146.1">GNDI</text>
<text x="72.4" y="153.7">RAM0_CEN</text>
<text x="72.4" y="151.1">RAM0_SIO1</text>
<text x="72.4" y="156.2">RAM0_SCLK</text>
<text x="72.4" y="158.7">RAM0_SIO0</text>
<text x="171.5" y="160.5">U605</text>
<text x="224.8" y="156.2">V3P3_USB</text>
<text x="293.4" y="156.2">FTB_RXLED#</text>
<text x="293.4" y="158.7">FTB_TXLED#</text>
<text x="318.8" y="156.2">V3P3_USB</text>
<text x="381.6" y="160.5">U606</text>
<text x="49.5" y="166.4">GND</text>
<text x="57.7" y="163.8">M04X2_0.050_SMD_NO_CREAM</text>
<text x="138.4" y="166.4">UART_FPGA_TO_FTDI</text>
<text x="394.9" y="166.4">UARTB_FPGA_TO_FTDI</text>
<text x="138.4" y="174">UART_FTDI_TO_FPGA</text>
<text x="138.4" y="168.9">UART_CTSN_TO_FTDI</text>
<text x="245.1" y="171.4" transform="rotate(-90 245.1 171.4)">FTA_RXLED#</text>
<text x="247.6" y="171.4" transform="rotate(-90 247.6 171.4)">FTA_TXLED#</text>
<text x="394.9" y="168.9">UARTB_CTSN_TO_FTDI</text>
<text x="394.9" y="174">UARTB_FTDI_TO_FPGA</text>
<text x="138.4" y="176.5">UART_RTSN_TO_FPGA</text>
<text x="228.3" y="176" transform="rotate(-90 228.3 176)">LED602</text>
<text x="230.5" y="176" transform="rotate(-90 230.5 176)">LTST-C191KGKT</text>
<text x="238.5" y="176" transform="rotate(-90 238.5 176)">LED603</text>
<text x="240.7" y="176" transform="rotate(-90 240.7 176)">LTST-C191KRKT</text>
<text x="322.3" y="176" transform="rotate(-90 322.3 176)">LED604</text>
<text x="324.5" y="176" transform="rotate(-90 324.5 176)">LTST-C191KGKT</text>
<text x="332.5" y="176" transform="rotate(-90 332.5 176)">LED605</text>
<text x="334.6" y="176" transform="rotate(-90 334.6 176)">LTST-C191KRKT</text>
<text x="394.9" y="176.5">UARTB_RTSN_TO_FPGA</text>
<text x="140.7" y="185">V3P3/5.4C</text>
<text x="207" y="184.1">V3P3_USB</text>
<text x="290.8" y="181.6">GNDI</text>
<text x="340.3" y="184.1">V3P3_USB</text>
<text x="406.6" y="185">V3P3/7.7E</text>
<text x="157.7" y="188.8">C614</text>
<text x="211.1" y="188.8">C615</text>
<text x="223.3" y="188" transform="rotate(-90 223.3 188)">R612</text>
<text x="228.1" y="188" transform="rotate(-90 228.1 188)">1k</text>
<text x="233.4" y="188" transform="rotate(-90 233.4 188)">R613</text>
<text x="238.2" y="188" transform="rotate(-90 238.2 188)">1k</text>
<text x="317.3" y="188" transform="rotate(-90 317.3 188)">R614</text>
<text x="322.1" y="188" transform="rotate(-90 322.1 188)">1k</text>
<text x="327.4" y="188" transform="rotate(-90 327.4 188)">R615</text>
<text x="332.2" y="188" transform="rotate(-90 332.2 188)">1k</text>
<text x="342.1" y="188.8">C616</text>
<text x="404.1" y="188.8">C617</text>
<text x="157.7" y="193.9">0.1u</text>
<text x="189.2" y="196.8">ISO7742_DBQ</text>
<text x="211.1" y="193.9">0.1u</text>
<text x="342.8" y="193.9">0.1u</text>
<text x="353.8" y="196.8">I</text>
<text x="354.7" y="196.8">SO7742_DBQ</text>
<text x="404.1" y="193.9">0.1u</text>
<text x="153.7" y="204.5">GND</text>
<text x="207" y="204.5">GNDI</text>
<text x="345.8" y="204.5">GNDI</text>
<text x="400.1" y="204.5">GND</text>
<text x="125.7" y="219.7" transform="rotate(-90 125.7 219.7)">RPIP_BUZZ</text>
<text x="133.4" y="219.7" transform="rotate(-90 133.4 219.7)">RPI0_BUZZ</text>
<text x="191.8" y="217.2" transform="rotate(-90 191.8 217.2)">V3P3_USB</text>
<text x="257.8" y="227.3">V3P3_USB</text>
<text x="313.7" y="227.3">FT_VREGOUT</text>
<text x="124.2" y="231.1" transform="rotate(-90 124.2 231.1)">R616</text>
<text x="129" y="231.1" transform="rotate(-90 129 231.1)">1k</text>
<text x="131.9" y="231.1" transform="rotate(-90 131.9 231.1)">R617</text>
<text x="136.7" y="231.1" transform="rotate(-90 136.7 231.1)">1k</text>
<text x="190.3" y="228.6" transform="rotate(-90 190.3 228.6)">R619</text>
<text x="195.1" y="228.6" transform="rotate(-90 195.1 228.6)">1k</text>
<text x="216.8" y="230.9" transform="rotate(-90 216.8 230.9)">C618</text>
<text x="221.9" y="230.9" transform="rotate(-90 221.9 230.9)">DNP</text>
<text x="256.8" y="232">C619</text>
<text x="266.9" y="232">C620</text>
<text x="277.1" y="232">C621</text>
<text x="287.3" y="232">C622</text>
<text x="297.4" y="232">C623</text>
<text x="312.7" y="232">C624</text>
<text x="322.8" y="232">C625</text>
<text x="333" y="232">C626</text>
<text x="349.2" y="233.4" transform="rotate(-90 349.2 233.4)">TP602</text>
<text x="195.3" y="239.5" transform="rotate(-90 195.3 239.5)">LED606</text>
<text x="197.5" y="239.5" transform="rotate(-90 197.5 239.5)">LTST-C191KRKT</text>
<text x="215.9" y="238.5">R618</text>
<text x="256.8" y="237.1">0.1u</text>
<text x="266.9" y="237.1">0.1u</text>
<text x="277.1" y="237.1">0.1u</text>
<text x="287.3" y="237.1">0.1u</text>
<text x="297.4" y="237.1">0.1u</text>
<text x="312.7" y="237.1">0.1u</text>
<text x="322.8" y="237.1">0.1u</text>
<text x="333" y="237.1">0.1u</text>
<text x="215.9" y="243.3">4.7M</text>
<text x="189.2" y="247.6">GNDI</text>
<text x="209.5" y="247.6">GND</text>
<text x="224.8" y="247.6">GNDI</text>
<text x="252.7" y="247.6">GNDI</text>
<text x="308.6" y="247.6">GNDI</text>
<text x="346.7" y="247.6">GNDI</text>
<text x="123.2" y="255.3">GND</text>
</g>
<g font-size="2.4" fill="#505050">
<text x="130.8" y="245.1">PKMCS0909E4000-R1</text>
<text x="130.8" y="242.6">LS601</text>
</g>
<g font-size="2.3" fill="#505050">
<text x="21.6" y="49.6">To FPGA</text>
<text x="21.6" y="52.1">U301 page 3</text>
<text x="113" y="115.6">To FPGA</text>
<text x="113" y="118.1">U301 page 3</text>
</g>
<g font-size="2.1" fill="#505050">
<text x="251.2" y="56.8">8</text>
<text x="251.2" y="59.4">5</text>
<text x="255.1" y="57.9">IN</text>
<text x="264" y="57.9">OUT</text>
<text x="270.9" y="56.8">1</text>
<text x="104.5" y="64.4">1</text>
<text x="248.9" y="64.4">4*2</text>
<text x="255.1" y="60.5">/SHDN</text>
<text x="255.1" y="65.5">GND</text>
<text x="260.8" y="63">PWRGD</text>
<text x="270.9" y="61.9">2</text>
<text x="104.5" y="67">2</text>
<text x="104.5" y="69.5">3</text>
<text x="162.9" y="69.5">6</text>
<text x="168.7" y="70.6">VCC</text>
<text x="179.3" y="70.6">CS</text>
<text x="186.5" y="69.5">5</text>
<text x="104.5" y="72.1">4</text>
<text x="104.5" y="74.6">5</text>
<text x="104.5" y="77.1">6</text>
<text x="162.9" y="77.1">2</text>
<text x="178.2" y="73.2">CLK</text>
<text x="179.5" y="75.7">DI</text>
<text x="186.5" y="72.1">4</text>
<text x="186.5" y="74.6">3</text>
<text x="186.5" y="77.1">1</text>
<text x="104.5" y="79.7">7</text>
<text x="168.7" y="78.2">GND</text>
<text x="178.9" y="78.2">DO</text>
<text x="201.6" y="89.8" transform="rotate(-90 201.6 89.8)">1</text>
<text x="206.7" y="89.8" transform="rotate(-90 206.7 89.8)">2</text>
<text x="288.6" y="89.8">12*3</text>
<text x="250" y="92.4">14</text>
<text x="251.2" y="94.9">6</text>
<text x="255.1" y="93.5">RESET#</text>
<text x="279.3" y="90.9">VCORE</text>
<text x="279.8" y="93.5">VCCIO</text>
<text x="288.6" y="94.9">9</text>
<text x="288.6" y="92.4">20*4</text>
<text x="204.1" y="101.9" transform="rotate(-90 204.1 101.9)">3</text>
<text x="250" y="97.4">13</text>
<text x="255.1" y="96">REF</text>
<text x="255.1" y="98.6">TEST</text>
<text x="278.5" y="101.1">VREGIN</text>
<text x="280.8" y="98.6">VPHY</text>
<text x="281.4" y="96">VPLL</text>
<text x="288.6" y="100">50</text>
<text x="288.6" y="97.4">4</text>
<text x="250" y="102.5">63</text>
<text x="250" y="105.1">62</text>
<text x="250" y="107.6">61</text>
<text x="255.1" y="103.6">EECS</text>
<text x="255.1" y="106.2">EECLK</text>
<text x="276.6" y="103.6">VREGOUT</text>
<text x="288.6" y="102.5">49</text>
<text x="288.6" y="107.6">2</text>
<text x="142.6" y="113.8">1</text>
<text x="255.1" y="108.7">EEDATA</text>
<text x="280.5" y="111.3">OSCO</text>
<text x="281.2" y="108.7">OSCI</text>
<text x="288.6" y="110.1">3</text>
<text x="142.6" y="116.3">2</text>
<text x="142.6" y="118.9">3</text>
<text x="251.2" y="117.8">7</text>
<text x="251.2" y="115.2">8</text>
<text x="255.1" y="118.9">DM</text>
<text x="255.1" y="116.3">DP</text>
<text x="275.4" y="118.9">SUSPEND#</text>
<text x="277.3" y="116.3">PWREN#</text>
<text x="288.6" y="115.2">60</text>
<text x="288.6" y="117.8">36</text>
<text x="55.6" y="122.8">8</text>
<text x="59.5" y="124">VDD</text>
<text x="80.4" y="125.4">5</text>
<text x="142.6" y="121.4">4</text>
<text x="142.6" y="124">5</text>
<text x="173.6" y="125.4" transform="rotate(-90 173.6 125.4)">6</text>
<text x="250" y="125.4">16</text>
<text x="288.6" y="125.4">38</text>
<text x="55.6" y="127.9">1</text>
<text x="55.6" y="130.5">6</text>
<text x="59.5" y="129">/CE</text>
<text x="59.5" y="131.6">SCLK</text>
<text x="67.9" y="129">SO/SIO[1]</text>
<text x="68.6" y="126.5">SI/SIO[0]</text>
<text x="71.4" y="131.6">SIO[2]</text>
<text x="80.4" y="127.9">2</text>
<text x="80.4" y="130.5">3</text>
<text x="139.9" y="129">SH1</text>
<text x="139.9" y="131.6">SH2</text>
<text x="169.9" y="130.5">3</text>
<text x="187" y="130.5">4</text>
<text x="250" y="127.9">17</text>
<text x="250" y="130.5">18</text>
<text x="255.1" y="126.5">ADBUS0</text>
<text x="255.1" y="129">ADBUS1</text>
<text x="255.1" y="131.6">ADBUS2</text>
<text x="278.2" y="126.5">BDBUS0</text>
<text x="278.2" y="129">BDBUS1</text>
<text x="278.2" y="131.6">BDBUS2</text>
<text x="288.6" y="127.9">39</text>
<text x="288.6" y="130.5">40</text>
<text x="55.6" y="135.5">4</text>
<text x="59.5" y="136.7">GND</text>
<text x="71.4" y="134.1">SIO[3]</text>
<text x="80.4" y="133">7</text>
<text x="139.9" y="134.1">SH3</text>
<text x="139.9" y="136.7">SH4</text>
<text x="173.6" y="137.4" transform="rotate(-90 173.6 137.4)">2</text>
<text x="250" y="133">19</text>
<text x="250" y="135.5">21</text>
<text x="255.1" y="134.1">ADBUS3</text>
<text x="255.1" y="136.7">ADBUS4</text>
<text x="278.2" y="134.1">BDBUS3</text>
<text x="278.2" y="136.7">BDBUS4</text>
<text x="288.6" y="133">41</text>
<text x="288.6" y="135.5">43</text>
<text x="139.9" y="139.2">SH5</text>
<text x="139.9" y="141.7">SH6</text>
<text x="250" y="138.1">22</text>
<text x="250" y="140.6">23</text>
<text x="250" y="143.2">24</text>
<text x="255.1" y="139.2">ADBUS5</text>
<text x="255.1" y="141.7">ADBUS6</text>
<text x="278.2" y="139.2">BDBUS5</text>
<text x="278.2" y="141.7">BDBUS6</text>
<text x="288.6" y="138.1">44</text>
<text x="288.6" y="140.6">45</text>
<text x="288.6" y="143.2">46</text>
<text x="250" y="148.2">26</text>
<text x="255.1" y="144.3">ADBUS7</text>
<text x="255.1" y="149.4">ACBUS0</text>
<text x="278.2" y="144.3">BDBUS7</text>
<text x="278.4" y="149.4">BCBUS0</text>
<text x="288.6" y="148.2">48</text>
<text x="56.2" y="150.8">1</text>
<text x="56.2" y="153.3">3</text>
<text x="56.2" y="155.9">5</text>
<text x="67.1" y="150.8">2</text>
<text x="67.1" y="153.3">4</text>
<text x="67.1" y="155.9">6</text>
<text x="250" y="150.8">27</text>
<text x="250" y="153.3">28</text>
<text x="250" y="155.9">29</text>
<text x="255.1" y="151.9">ACBUS1</text>
<text x="255.1" y="154.4">ACBUS2</text>
<text x="278.4" y="151.9">BCBUS1</text>
<text x="278.4" y="154.4">BCBUS2</text>
<text x="288.6" y="150.8">52</text>
<text x="288.6" y="153.3">53</text>
<text x="288.6" y="155.9">54</text>
<text x="56.2" y="158.4">7</text>
<text x="67.1" y="158.4">8</text>
<text x="250" y="158.4">30</text>
<text x="250" y="160.9">32</text>
<text x="255.1" y="157">ACBUS3</text>
<text x="255.1" y="159.5">ACBUS4</text>
<text x="278.4" y="157">BCBUS3</text>
<text x="278.4" y="159.5">BCBUS4</text>
<text x="288.6" y="158.4">55</text>
<text x="288.6" y="160.9">57</text>
<text x="168" y="166">3</text>
<text x="173.8" y="167.1">INA</text>
<text x="189.1" y="167.1">OUTA</text>
<text x="199.2" y="166">14</text>
<text x="250" y="163.5">33</text>
<text x="250" y="166">34</text>
<text x="255.1" y="162.1">ACBUS5</text>
<text x="255.1" y="164.6">ACBUS6</text>
<text x="255.1" y="167.1">ACBUS7</text>
<text x="278.4" y="162.1">BCBUS5</text>
<text x="278.4" y="164.6">BCBUS6</text>
<text x="278.4" y="167.1">BCBUS7</text>
<text x="288.6" y="163.5">58</text>
<text x="288.6" y="166">59</text>
<text x="357.3" y="166">14</text>
<text x="364.3" y="167.1">OUTA</text>
<text x="381.5" y="167.1">INA</text>
<text x="389.7" y="166">3</text>
<text x="168" y="168.6">4</text>
<text x="168" y="173.6">5</text>
<text x="173.8" y="169.7">INB</text>
<text x="189.1" y="169.7">OUTB</text>
<text x="199.2" y="168.6">13</text>
<text x="199.2" y="173.6">12</text>
<text x="280.4" y="172.2">AGND</text>
<text x="288.6" y="173.6">1*8</text>
<text x="288.6" y="171.1">10</text>
<text x="357.3" y="168.6">13</text>
<text x="357.3" y="173.6">12</text>
<text x="364.3" y="169.7">OUTB</text>
<text x="381.5" y="169.7">INB</text>
<text x="389.7" y="168.6">4</text>
<text x="389.7" y="173.6">5</text>
<text x="168" y="176.2">6</text>
<text x="173.8" y="174.7">OUTC</text>
<text x="173.8" y="177.3">OUTD</text>
<text x="190.8" y="177.3">IND</text>
<text x="191" y="174.7">INC</text>
<text x="199.2" y="176.2">11</text>
<text x="281.6" y="174.7">GND</text>
<text x="357.3" y="176.2">11</text>
<text x="364.3" y="174.7">INC</text>
<text x="364.3" y="177.3">IND</text>
<text x="379.4" y="177.3">OUTD</text>
<text x="379.5" y="174.7">OUTC</text>
<text x="389.7" y="176.2">6</text>
<text x="168" y="181.2">7</text>
<text x="173.8" y="182.4">EN1</text>
<text x="190.7" y="182.4">EN2</text>
<text x="199.2" y="181.2">10</text>
<text x="357.3" y="181.2">10</text>
<text x="364.3" y="182.4">EN2</text>
<text x="381.2" y="182.4">EN1</text>
<text x="389.7" y="181.2">7</text>
<text x="165.6" y="188.9">2*2</text>
<text x="168" y="186.3">1</text>
<text x="173.8" y="187.4">VCC1</text>
<text x="173.8" y="190">GND1</text>
<text x="189.1" y="190">GND2</text>
<text x="189.5" y="187.4">VCC2</text>
<text x="199.2" y="186.3">16</text>
<text x="199.2" y="188.9">9*2</text>
<text x="356.1" y="188.9">9*2</text>
<text x="357.3" y="186.3">16</text>
<text x="364.3" y="187.4">VCC2</text>
<text x="364.3" y="190">GND2</text>
<text x="379.5" y="190">GND1</text>
<text x="380" y="187.4">VCC1</text>
<text x="389.7" y="186.3">1</text>
<text x="389.7" y="188.9">2*2</text>
<text x="125.4" y="239.7" transform="rotate(-90 125.4 239.7)">1</text>
<text x="125.4" y="246.6" transform="rotate(-90 125.4 246.6)">2</text>
</g>
<g font-size="1.1" fill="#800000">
<text x="241.2" y="72.2">I</text>
<text x="248.8" y="72.2">I</text>
<text x="279.3" y="72.2">I</text>
<text x="147.2" y="87.4">I</text>
<text x="322.4" y="84.8">I</text>
<text x="335.1" y="84.8">I</text>
<text x="347.8" y="84.8">I</text>
<text x="360.5" y="84.8">I</text>
<text x="228.5" y="100.1">I</text>
<text x="205.6" y="107.7">I</text>
<text x="378.3" y="110.2">I</text>
<text x="393.5" y="117.9">I</text>
<text x="175.1" y="143.3">I</text>
<text x="360.5" y="138.2">I</text>
<text x="373.2" y="138.2">I</text>
<text x="154.8" y="145.8">I</text>
<text x="294.5" y="178.8">I</text>
<text x="210.7" y="201.7">I</text>
<text x="347.7" y="201.7">I</text>
<text x="192.9" y="244.8">I</text>
<text x="228.5" y="244.8">I</text>
<text x="256.4" y="244.8">I</text>
<text x="312.3" y="244.8">I</text>
<text x="350.4" y="244.8">I</text>
</g>
</svg>
